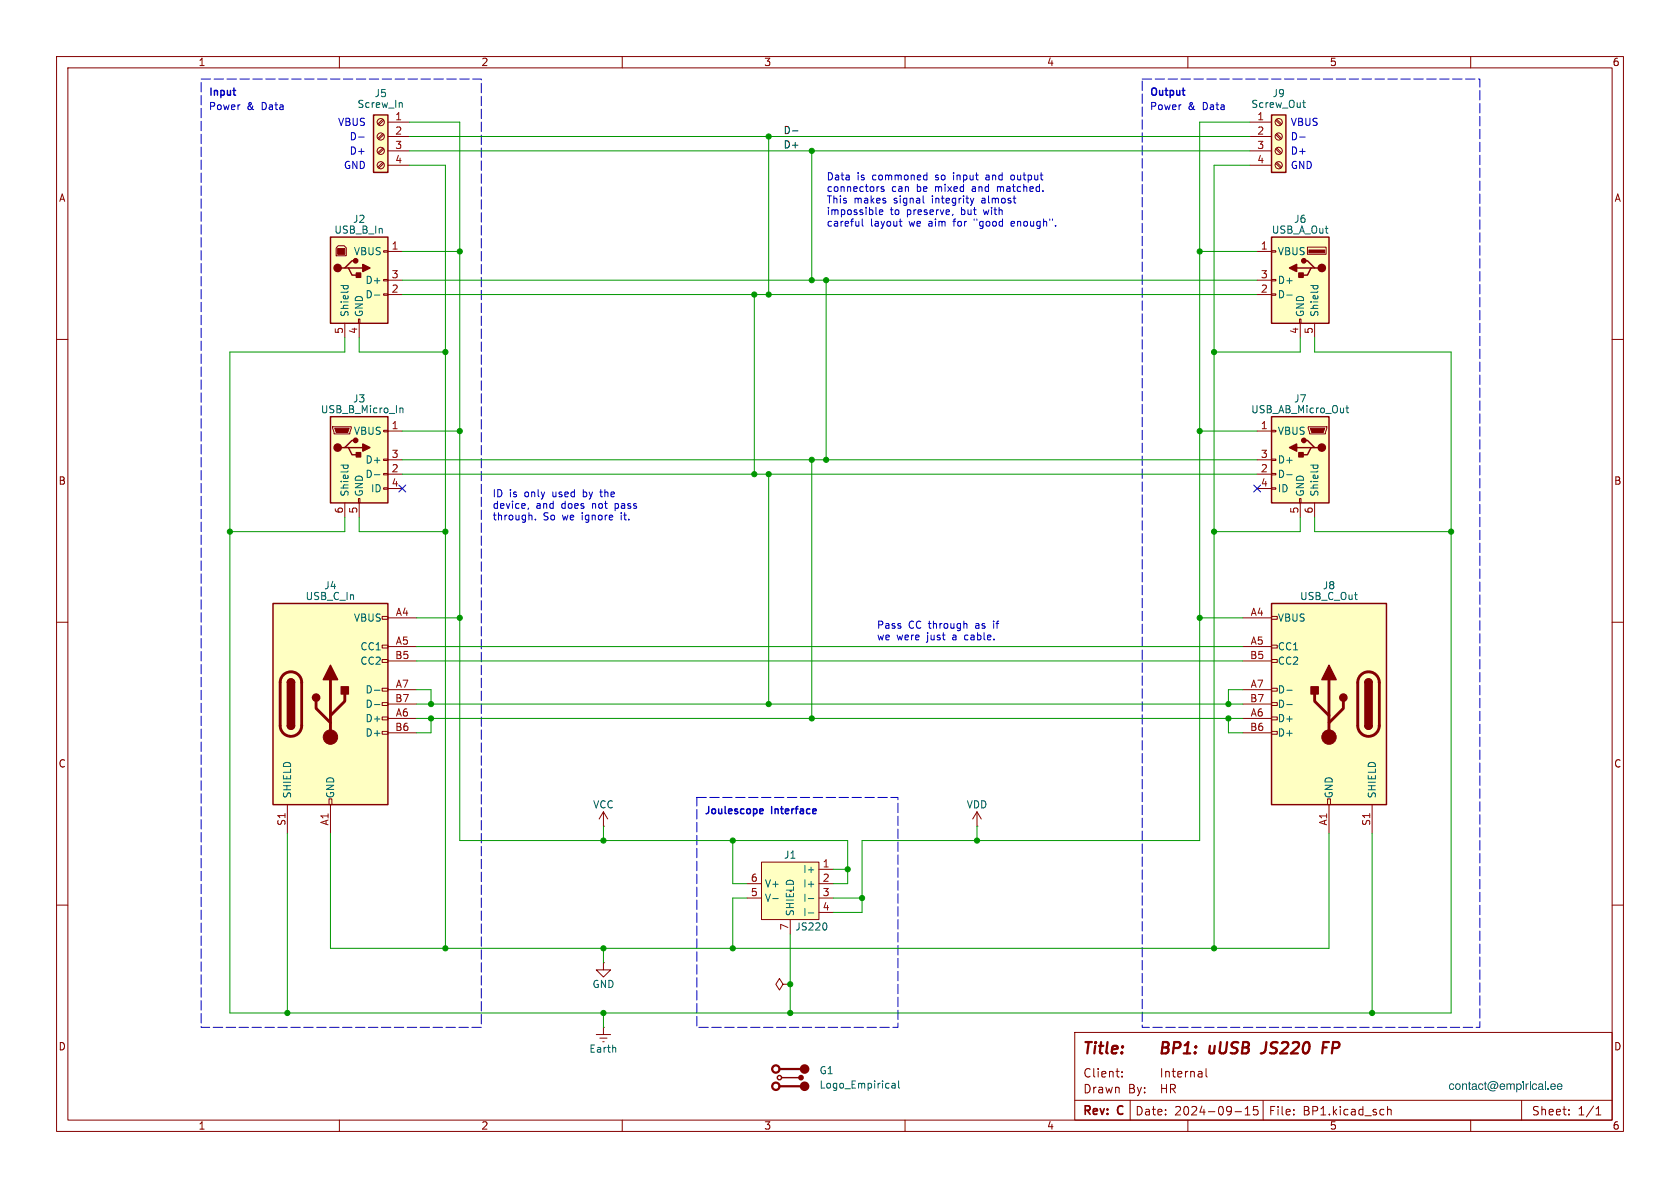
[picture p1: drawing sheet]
<svg xmlns="http://www.w3.org/2000/svg" width="297mm" height="210mm" viewBox="0 0 297 210" stroke-linecap="round" stroke-linejoin="round" font-family="sans-serif">
<g fill="none" stroke="#840000" stroke-width=".18">
<path d="M10 10h277v190h-277zM12 12h273v186h-273zM60 10v2M110 10v2M160 10v2M210 10v2M260 10v2M10 60h2M285 60h2M10 110h2M285 110h2M10 160h2"/>
<path d="M285 160h2M60 198v2M110 198v2M160 198v2M190 182.5h95v15.5h-95zM190 194.5h95M198.4 190.3v.1M198.4 189.5v.1M199.8 194.5v3.5M210 198v2M212.4 189.5l.1 .9M212.5 190.3l-.1 .1"/>
<path d="M212.5 189.8h-.1M213.2 188.9v1.3l.2 .2M218.3 196.5h1.2M220.1 197.1h.9M220.1 196l.5-.4v1.5M222.3 195.6h-.7v.7l.2-.1h.5l.1 .3-.1 .5-.2 .1-.5-.1M223.3 194.6v3.4M228.7 197v.1M228.7 196.2v.1M245.3 195.6v1.5M245.3 196.2l.2-.1 .4 .1v.9M260 198v2"/>
<path d="M269 194.5v3.5M277.4 197v.1M277.4 196.2v.1M282.2 197.1h.8M282.2 196l.4-.4v1.5"/>
</g>
<path d="M205.5 185.2h.7M205.6 184.2h.7a.49 .49 0 0 1 .3 .5 .49 .49 0 0 1-.4 .5l.2 .1a.58 .58 0 0 1-.3 .9h-.7zM215.8 184.2l-.2 1.6 .2 .3 .5 .1M225.6 184.2l.3 .1M225.6 185.4l.1 .2-.1 .4M227.6 185.1l-1.3 1.1h1.2M235.7 184.2l.9 .1a.58 .58 0 0 1-.3 1" fill="none" stroke="#840000" stroke-width=".4"/>
<path d="M48.3 106.7h20.3v35.5h-20.3z" fill="#ffffc2"/>
<g fill="none" stroke="#840000" stroke-width=".18">
<path d="M67.6 116.6h1v.5h-1zM67.6 114h1v.6h-1zM67.6 109h1v.5h-1zM68.6 109.2h5.1M68.6 114.3h5.1M68.6 116.8h5.1M67.6 129.3h1v.5h-1zM67.6 126.7h1v.6h-1zM67.6 124.2h1v.5h-1zM67.6 121.7h1v.5h-1zM68.6 127h5.1M68.6 121.9h5.1"/>
<path d="M68.6 129.5h5.1M68.6 124.5h5.1M50.8 142.2v5.1M58.2 141.2h.5v1h-.5zM58.4 142.2v5.1"/>
</g>
<path d="M48.3 106.7h20.3v35.5h-20.3zM50.8 128.3a.64 .64 0 0 0 .6 .6 .64 .64 0 0 0 .7-.6M50.8 120.7a.64 .64 0 0 1 .6-.7 .64 .64 0 0 1 .7 .7" fill="none" stroke="#840000" stroke-width=".25"/>
<path d="M50.1 119.3a1.9 1.9 0 0 1 2.1-.4 1.9 1.9 0 0 1 1.1 1.8v7.6a1.91 1.91 0 0 1-1.9 1.9 1.91 1.91 0 0 1-1.9-1.9v-7.8l.2-.6zM55.9 124v1.2l2.5 2.6M58.4 120.1v10.2M61 122.7v1.3l-2.6 2.5" fill="none" stroke="#840000" stroke-width=".51"/>
<g fill="#840000" stroke="#840000" stroke-width=".25">
<path d="M50.8 128.3h1.3a.64 .64 0 0 1-.7 .6 .64 .64 0 0 1-.6-.6z"/>
<path d="M50.8 120.7h1.3v7.6h-1.3z"/>
<path d="M51 120.2a.64 .64 0 0 1 .7-.1 .64 .64 0 0 1 .4 .6h-1.3z"/>
<path d="M58.4 117.6l1.3 2.5h-2.6z"/>
<path d="M60.3 121.4h1.3v1.3h-1.3z"/>
<circle cx="55.9" cy="123.3" r=".63"/>
</g>
<circle cx="58.4" cy="130.3" r="1.27" fill="#840000" stroke="#840000" stroke-width=".18"/>
<path d="M66.2 122h1M66.2 124.6h1" fill="none" stroke="#006464" stroke-width=".18"/>
<path d="M66 20.3h2.6v10.2h-2.6z" fill="#ffffc2"/>
<path d="M66 20.3h2.6v10.2h-2.6z" fill="none" stroke="#840000" stroke-width=".25"/>
<g fill="none" stroke="#840000" stroke-width=".18">
<path d="M67.7 28.7l-.9 .8M67.7 26.2l-.9 .8M67.7 23.6l-.9 .9M67.7 21.1l-.9 .8M67.8 28.9l-.8 .8M67.8 26.3l-.8 .9M67.8 23.8l-.8 .8M67.8 21.3l-.8 .8M68.6 21.6h3.8M68.6 24.1h3.8M68.6 26.7h3.8M68.6 29.2h3.8"/>
<circle cx="67.3" cy="29.2" r=".63"/>
<circle cx="67.3" cy="21.6" r=".63"/>
<circle cx="67.3" cy="26.7" r=".63"/>
<circle cx="67.3" cy="24.1" r=".63"/>
</g>
<path d="M70.9 18.1l.2 .2v.7" fill="none" stroke="#006464" stroke-width=".18"/>
<path d="M58.4 41.9h10.2v15.3h-10.2z" fill="#ffffc2"/>
<path d="M58.4 41.9h10.2v15.3h-10.2zM61 47.4h.6l.6 1.2h1.3M61.6 47.4h2.5M62.9 46.1h-.7l-1.2 1.3h-.7" fill="none" stroke="#840000" stroke-width=".25"/>
<g fill="#840000" stroke="#840000" stroke-width=".25">
<path d="M64.1 46.7l1.3 .7-1.3 .6z"/>
<path d="M63 48.3h.8v.7h-.8z"/>
<circle cx="59.7" cy="47.4" r=".63"/>
<circle cx="62.9" cy="46.1" r=".38"/>
</g>
<path d="M59.7 43.9h1.3v1.1h-1.3z" fill="#840000" stroke="#840000" stroke-width=".18"/>
<path d="M59.8 43.4h1l.4 .4v1.4h-1.8v-1.4zM61 57.2v2.5M63.4 56.4h.2v.8h-.2zM63.5 57.2v2.5M67.8 51.9h.8v.3h-.8zM67.8 49.4h.8v.3h-.8zM67.8 44.3h.8v.3h-.8zM68.6 44.5h2.5M68.6 52.1h2.5M68.6 49.5h2.5" fill="none" stroke="#840000" stroke-width=".18"/>
<path d="M60.3 50.5h1.2M60.8 50.5l-.1 .3M61.5 50.5v.3M66.2 52.2h1" fill="none" stroke="#006464" stroke-width=".18"/>
<path d="M224.8 20.3h2.5v10.2h-2.5z" fill="#ffffc2"/>
<g fill="none" stroke="#840000" stroke-width=".25">
<path d="M224.8 20.3h2.5v10.2h-2.5zM138.2 190.5h3"/>
<circle cx="137.8" cy="190.5" r=".38"/>
</g>
<g fill="none" stroke="#840000" stroke-width=".18">
<path d="M221 21.6h3.8M221 24.1h3.8M221 26.7h3.8M221 29.2h3.8M225.5 28.9l.9 .8M225.5 26.3l.9 .9M225.5 23.8l.9 .8M225.5 21.3l.9 .8M225.7 28.7l.9 .8M225.7 26.2l.9 .8M225.7 23.6l.9 .9M225.7 21.1l.9 .8"/>
<circle cx="226.1" cy="24.1" r=".63"/>
<circle cx="226.1" cy="21.6" r=".63"/>
<circle cx="226.1" cy="29.2" r=".63"/>
<circle cx="226.1" cy="26.7" r=".63"/>
</g>
<path d="M230.3 18.1h.5M230.5 17.7v1.1l.3 .2M157.7 191.6h.5l.1 .7M158.3 191.8l-.5 .1-.1 .1 .1 .3h.5M158.9 191.1v1.1l.1 .1" fill="none" stroke="#006464" stroke-width=".18"/>
<g fill="none" stroke="#840000" stroke-width=".4">
<path d="M137.8 192h3.8M137.8 189h3.8"/>
<circle cx="137.2" cy="189" r=".65"/>
<circle cx="137.2" cy="192" r=".65"/>
</g>
<circle cx="141.6" cy="190.5" r=".38" fill="#840000" stroke="#840000" stroke-width=".25"/>
<g fill="#840000" stroke="#840000" stroke-width=".4">
<circle cx="142.2" cy="192" r=".65"/>
<circle cx="142.2" cy="189" r=".65"/>
</g>
<path d="M134.6 152.4h10.2v10.2h-10.2z" fill="#ffffc2"/>
<g fill="none" stroke="#840000" stroke-width=".18">
<path d="M106.7 146.1h.1M106.7 143.5l-.8 1.3M106.7 143.5v2.6M106.7 143.5l.7 1.3M132.1 156.2h2.5M132.1 158.8h2.5M134.6 152.4h10.2v10.2h-10.2zM144.8 153.7h2.5M144.8 156.2h2.5M144.8 158.8h2.5M172.7 146.1h.1M172.7 143.5l-.7 1.3"/>
<path d="M172.7 143.5v2.6M172.7 143.5l.8 1.3M139.7 162.6v2.5M144.8 161.3h2.5"/>
</g>
<path d="M136.6 158.8h1M142.3 158.1v1.2M142.9 158.8h1M142.3 160.6v1.3M142.9 161.4h1M146 163.3l.2 .3-.2 .7" fill="none" stroke="#006464" stroke-width=".18"/>
<path d="M224.8 106.7h20.3v35.5h-20.3z" fill="#ffffc2"/>
<g fill="none" stroke="#840000" stroke-width=".18">
<path d="M219.7 109.2h5.1M219.7 114.3h5.1M219.7 116.8h5.1M224.8 116.6h1v.5h-1zM224.8 114h1v.6h-1zM224.8 109h1v.5h-1zM219.7 127h5.1M219.7 121.9h5.1M219.7 129.5h5.1M219.7 124.5h5.1M224.8 129.3h1v.5h-1zM224.8 126.7h1v.6h-1z"/>
<path d="M224.8 124.2h1v.5h-1zM224.8 121.7h1v.5h-1zM234.7 141.2h.5v1h-.5zM234.9 142.2v5.1M242.6 142.2v5.1M138.4 174l-.6-1-.6 1 .6 1 .6-1h1.3M139.7 174h.1"/>
</g>
<path d="M224.8 106.7h20.3v35.5h-20.3zM241.3 128.3a.64 .64 0 0 0 .6 .6 .64 .64 0 0 0 .7-.6M241.3 120.7a.64 .64 0 0 1 .6-.7 .64 .64 0 0 1 .7 .7" fill="none" stroke="#840000" stroke-width=".25"/>
<path d="M240.6 119.3a1.9 1.9 0 0 1 2.1-.4 1.9 1.9 0 0 1 1.1 1.8v7.6a1.91 1.91 0 0 1-1.9 1.9 1.91 1.91 0 0 1-1.9-1.9v-7.8l.2-.6zM232.4 122.7v1.3l2.5 2.5M234.9 120.1v10.2M237.5 124v1.2l-2.6 2.6" fill="none" stroke="#840000" stroke-width=".51"/>
<g fill="#840000" stroke="#840000" stroke-width=".25">
<path d="M241.3 128.3h1.3a.64 .64 0 0 1-.7 .6 .64 .64 0 0 1-.6-.6z"/>
<path d="M241.3 120.7h1.3v7.6h-1.3z"/>
<path d="M241.5 120.2a.64 .64 0 0 1 .7-.1 .64 .64 0 0 1 .4 .6h-1.3z"/>
<path d="M234.9 117.6l1.3 2.5h-2.5z"/>
<path d="M231.8 121.4h1.2v1.3h-1.2z"/>
<circle cx="237.5" cy="123.3" r=".63"/>
</g>
<circle cx="234.9" cy="130.3" r="1.27" fill="#840000" stroke="#840000" stroke-width=".18"/>
<path d="M227.5 122h.9M227.5 124.6h.9" fill="none" stroke="#006464" stroke-width=".18"/>
<path d="M58.4 73.7h10.2v15.2h-10.2z" fill="#ffffc2"/>
<path d="M58.4 73.7h10.2v15.2h-10.2zM61 79.1h.6l.6 1.3h1.3M61.6 79.1h2.5M62.9 77.9h-.7l-1.2 1.2h-.7" fill="none" stroke="#840000" stroke-width=".25"/>
<g fill="#840000" stroke="#840000" stroke-width=".25">
<path d="M64.1 78.5l1.3 .6-1.3 .7z"/>
<path d="M63 80h.8v.8h-.8z"/>
<circle cx="59.7" cy="79.1" r=".63"/>
<circle cx="62.9" cy="77.9" r=".38"/>
</g>
<g fill="none" stroke="#840000" stroke-width=".18">
<path d="M58.8 75.4h3.3v.3l-.3 1h-2.7zM67.8 76.1h.8v.2h-.8zM68.6 76.2h2.5M61 88.9v2.5M63.4 88.1h.2v.8h-.2zM63.5 88.9v2.5M67.8 86.2h.8v.3h-.8zM67.8 83.7h.8v.2h-.8zM67.8 81.2h.8v.2h-.8zM68.6 83.8h2.5M68.6 81.3h2.5M68.6 86.4h2.5"/>
<path d="M106.7 170.2v1.3h1.2l-1.2 1.2-1.3-1.2h1.3M106.7 170.2h.1M105.4 182.9h2.5M106 183.5h1.3M106.6 184.2h.2M106.7 181.6h.1M106.7 181.6v1.3"/>
</g>
<path d="M59.2 75.7h2.5l-.2 .8h-2.1z" fill="#840000" stroke="#840000" stroke-width=".18"/>
<path d="M70.7 72.1v.9M70.7 72.2l.2-.1 .3 .1v.8M60.3 82.2h1.2M60.8 82.2l-.1 .4M61.5 82.2v.4M66.2 83.9h1M108.8 185.2l.1 .8" fill="none" stroke="#006464" stroke-width=".18"/>
<path d="M224.8 41.9h10.1v15.3h-10.1z" fill="#ffffc2"/>
<path d="M224.8 41.9h10.1v15.3h-10.1zM229.2 47.4h2.6M230.5 46.1h.6l1.3 1.3h.6M232.4 47.4h-.6l-.7 1.2h-1.2" fill="none" stroke="#840000" stroke-width=".25"/>
<g fill="#840000" stroke="#840000" stroke-width=".25">
<path d="M228 47.4l1.2-.7v1.3z"/>
<path d="M229.6 48.3h.8v.7h-.8z"/>
<circle cx="233.7" cy="47.4" r=".63"/>
<circle cx="230.5" cy="46.1" r=".38"/>
</g>
<path d="M231.4 44.2h2.8v.5h-2.8z" fill="#840000" stroke="#840000" stroke-width=".18"/>
<path d="M222.2 44.5h2.6M222.2 52.1h2.6M222.2 49.5h2.6M224.8 51.9h.8v.3h-.8zM224.8 49.4h.8v.3h-.8zM224.8 44.3h.8v.3h-.8zM229.7 56.4h.3v.8h-.3zM229.9 57.2v2.5M231.1 43.7h3.3v1.3h-3.3zM232.4 57.2v2.5" fill="none" stroke="#840000" stroke-width=".18"/>
<path d="M227.5 52.2h.9M231.7 50.5h1.3M232.2 50.5l-.1 .3M232.9 50.5l.1 .3" fill="none" stroke="#006464" stroke-width=".18"/>
<path d="M224.8 73.7h10.1v15.2h-10.1z" fill="#ffffc2"/>
<path d="M224.8 73.7h10.1v15.2h-10.1zM229.2 79.1h2.6M230.5 77.9h.6l1.3 1.2h.6M232.4 79.1h-.6l-.7 1.3h-1.2" fill="none" stroke="#840000" stroke-width=".25"/>
<g fill="#840000" stroke="#840000" stroke-width=".25">
<path d="M228 79.1l1.2-.6v1.3z"/>
<path d="M229.6 80h.8v.8h-.8z"/>
<circle cx="233.7" cy="79.1" r=".63"/>
<circle cx="230.5" cy="77.9" r=".38"/>
</g>
<path d="M222.2 76.2h2.6M224.8 76.1h.8v.2h-.8zM231.3 75.4h3.3v.3l-.3 1h-2.8zM222.2 83.8h2.6M222.2 81.3h2.6M222.2 86.4h2.6M224.8 86.2h.8v.3h-.8zM224.8 83.7h.8v.2h-.8zM224.8 81.2h.8v.2h-.8zM229.7 88.1h.3v.8h-.3zM229.9 88.9v2.5M232.4 88.9v2.5" fill="none" stroke="#840000" stroke-width=".18"/>
<path d="M231.6 75.7h2.6l-.3 .8h-2z" fill="#840000" stroke="#840000" stroke-width=".18"/>
<path d="M237.9 72.1h.5M238.1 71.7v1.1l.3 .2M227.5 83.9h.9M231.7 82.2h1.3M232.2 82.2l-.1 .4M232.9 82.2l.1 .4" fill="none" stroke="#006464" stroke-width=".18"/>
<path d="M140.1 23.1h1" fill="none" stroke="#0f0f0f" stroke-width=".18"/>
<g fill="none" stroke="#0000c2" stroke-width=".18">
<path d="M63.4 24.2h1M152.4 38.7v1.1l.2 .2M154.9 37.9h.1M155.4 33l-.2 .1M155.5 37.5l.6-.1-.1-.3h-.4l-.1 .2v.6h.5M156.2 33.1l-.3-.1-.1 .2v.2l.4 .1v.3h-.4M159 39.1h.5M159.2 39.8l.3 .2M163.2 35.7l.2 .2M163.5 31h.4M163.9 30.5v1.3M163.9 31.7l-.4 .1"/>
<path d="M168.5 37.9l-.2 .2M171.5 35l.4 .9M171.9 35.9l-.2 .3M172.2 35l-.3 .9M172.2 38.7v.3M174.5 31h-.2M174.5 31.3l-.2 .2 .2 .3M176.3 33v.8M176.5 33l-.2 .1M179.1 31h-.3l-.1 .2v.5l.4 .1M179.2 39.1h-.3l-.2 .2 .1 .6 .4 .1M179.4 39.4l-.7 .2"/>
<path d="M229.8 24.2h.9M93.4 89.8l-.1 .2M93.9 91.1l.1 .1v.7M94.7 91.8v.1M106 87h.5M106.2 86.6l.1 1.2M170.8 110.2l.1 .2v.7"/>
</g>
<path d="M134.7 143l.2 .3-.6 .1M134.8 143.8h-.1" fill="none" stroke="#0000c2" stroke-width=".25"/>
<path d="M35.6 14h49.5v167.6h-49.5zM201.9 14h59.7v167.6h-59.7zM123.2 141h35.5v40.6h-35.5z" fill="none" stroke="#0000c2" stroke-width=".18" stroke-dasharray="1.7 .6"/>
<g fill="none" stroke="#009600" stroke-width=".18">
<path d="M72.4 21.6h8.9v127h68.6v7.6h-2.6M72.4 24.1h148.6M72.4 26.7h148.6M72.4 29.2h6.3v138.4M135.9 24.1v28M143.5 26.7v22.8M221 21.6h-8.9v127h-59.7v12.7h-5.1M221 29.2h-6.4v138.4M61 59.7v2.5h-20.4v116.9h215.9v-116.9h-24.1v-2.5M63.5 59.7v2.5h15.2M71.1 52.1h151.1M71.1 49.5h151.1"/>
<path d="M71.1 44.5h10.2M133.3 52.1v31.7M146 49.5v31.8M212.1 44.5h10.1M229.9 59.7v2.5h-15.3M71.1 76.2h10.2M212.1 76.2h10.1M61 91.4v2.6h-20.4M63.5 91.4v2.6h15.2M71.1 81.3h151.1M71.1 83.8h151.1M135.9 83.8v40.7"/>
<path d="M143.5 81.3v45.7M229.9 91.4v2.6h-15.3M232.4 91.4v2.6h24.1M73.7 109.2h7.6M73.7 114.3h146M73.7 116.8h146M212.1 109.2h7.6M73.7 127h146M73.7 121.9h2.5v2.6M73.7 124.5h146M76.2 127v2.5h-2.5M217.2 127v2.5h2.5"/>
<path d="M219.7 121.9h-2.5v2.6M50.8 147.3v31.8M58.4 147.3v20.3h176.5v-20.3M106.7 146.1v2.5M129.5 148.6v7.6h2.6M132.1 158.8h-2.6v8.8M147.3 158.8h5.1M147.3 153.7h2.6M172.7 146.1v2.5M242.6 147.3v31.8M106.7 167.6v2.6M106.7 179.1v2.5"/>
<path d="M139.7 165.1v14"/>
</g>
<path d="M70.5 85.8l1.2 1.2M71.7 85.8l-1.2 1.2M221.6 85.8l1.3 1.2M222.9 85.8l-1.3 1.2" fill="none" stroke="#000084" stroke-width=".18"/>
<g fill="#009600" stroke="#009600" stroke-width=".18">
<circle cx="78.7" cy="167.6" r=".46"/>
<circle cx="106.7" cy="179.1" r=".46"/>
<circle cx="106.7" cy="148.6" r=".46"/>
<circle cx="129.5" cy="148.6" r=".46"/>
<circle cx="129.5" cy="167.6" r=".46"/>
<circle cx="106.7" cy="167.6" r=".46"/>
<circle cx="135.9" cy="124.5" r=".46"/>
<circle cx="133.3" cy="83.8" r=".46"/>
<circle cx="143.5" cy="81.3" r=".46"/>
<circle cx="135.9" cy="83.8" r=".46"/>
<circle cx="217.2" cy="127" r=".46"/>
<circle cx="217.2" cy="124.5" r=".46"/>
<circle cx="212.1" cy="109.2" r=".46"/>
<circle cx="214.6" cy="62.2" r=".46"/>
<circle cx="212.1" cy="44.5" r=".46"/>
<circle cx="146" cy="81.3" r=".46"/>
<circle cx="212.1" cy="76.2" r=".46"/>
<circle cx="40.6" cy="94" r=".46"/>
<circle cx="81.3" cy="76.2" r=".46"/>
<circle cx="81.3" cy="44.5" r=".46"/>
<circle cx="256.5" cy="94" r=".46"/>
<circle cx="242.6" cy="179.1" r=".46"/>
<circle cx="214.6" cy="167.6" r=".46"/>
<circle cx="214.6" cy="94" r=".46"/>
<circle cx="143.5" cy="127" r=".46"/>
<circle cx="149.9" cy="153.7" r=".46"/>
<circle cx="172.7" cy="148.6" r=".46"/>
<circle cx="152.4" cy="158.8" r=".46"/>
<circle cx="139.7" cy="174" r=".46"/>
<circle cx="139.7" cy="179.1" r=".46"/>
<circle cx="81.3" cy="109.2" r=".46"/>
<circle cx="78.7" cy="94" r=".46"/>
<circle cx="50.8" cy="179.1" r=".46"/>
<circle cx="76.2" cy="127" r=".46"/>
<circle cx="76.2" cy="124.5" r=".46"/>
<circle cx="146" cy="49.5" r=".46"/>
<circle cx="135.9" cy="52.1" r=".46"/>
<circle cx="133.3" cy="52.1" r=".46"/>
<circle cx="78.7" cy="62.2" r=".46"/>
<circle cx="143.5" cy="26.7" r=".46"/>
<circle cx="135.9" cy="24.1" r=".46"/>
<circle cx="143.5" cy="49.5" r=".46"/>
</g>
<g font-size="2.8" fill="#840000">
<text x="191.2" y="186.9">Title:</text>
<text x="207.8" y="186.9">BP1:</text>
<text x="217" y="186.9">uUSB</text>
<text x="227.1" y="186.9">JS220</text>
</g>
<g font-size="2.1" fill="#840000">
<text x="191.4" y="190.7">Client:</text>
<text x="204.9" y="190.7">Internal</text>
<text x="191.3" y="197.5">Rev:</text>
<text x="191.4" y="193.5">Drawn</text>
<text x="197.7" y="197.5">C</text>
<text x="199.4" y="193.5">By:</text>
<text x="200.6" y="197.4">Date:</text>
<text x="205.4" y="193.5">HR</text>
<text x="207.6" y="197.4">2024-09-15</text>
<text x="224.2" y="197.4">File:</text>
<text x="230.3" y="197.4">BP1.kicad_sch</text>
<text x="270.7" y="197.4">Sheet:</text>
<text x="278.9" y="197.4">1/1</text>
</g>
<text font-size="2.1" fill="#281c2d" x="256.1" y="193.1">contact@empirical.ee</text>
<g font-size="1.8" fill="#840000">
<text x="35" y="11.9">1</text>
<text x="85" y="11.9">2</text>
<text x="135" y="11.9">3</text>
<text x="185" y="11.9">4</text>
<text x="235" y="11.9">5</text>
<text x="285" y="11.9">6</text>
<text x="10.3" y="35.9">A</text>
<text x="285.3" y="35.9">A</text>
<text x="10.3" y="85.9">B</text>
<text x="285.3" y="85.9">B</text>
<text x="10.3" y="135.9">C</text>
<text x="285.3" y="135.9">C</text>
<text x="10.3" y="185.9">D</text>
<text x="285.3" y="185.9">D</text>
<text x="35" y="199.9">1</text>
<text x="85" y="199.9">2</text>
<text x="135" y="199.9">3</text>
<text x="185" y="199.9">4</text>
<text x="235" y="199.9">5</text>
<text x="285" y="199.9">6</text>
</g>
<g font-size="1.8" fill="#0000c2">
<text x="36.8" y="17.3">Input</text>
<text x="203.2" y="17.3">Output</text>
<text x="36.8" y="19.7">Power</text>
<text x="43.6" y="19.7">&amp;</text>
<text x="46.4" y="19.7">Data</text>
<text x="59.7" y="22.5">VBUS</text>
<text x="203.2" y="19.7">Power</text>
<text x="210" y="19.7">&amp;</text>
<text x="212.7" y="19.7">Data</text>
<text x="228.1" y="22.5">VBUS</text>
<text x="61.7" y="27.5">D+</text>
<text x="61.7" y="25">D-</text>
<text x="228.1" y="25">D-</text>
<text x="228.1" y="27.5">D+</text>
<text x="60.7" y="30.1">GND</text>
<text x="146" y="32.1">Data</text>
<text x="146" y="34.1">connectors</text>
<text x="151.5" y="32.1">is</text>
<text x="154.3" y="32.1">commoned</text>
<text x="157.6" y="34.1">can</text>
<text x="162.2" y="34.1">be</text>
<text x="165.6" y="34.1">mixed</text>
<text x="165.6" y="32.1">so</text>
<text x="169" y="32.1">input</text>
<text x="172.3" y="34.1">and</text>
<text x="174.9" y="32.1">and</text>
<text x="176.9" y="34.1">matched.</text>
<text x="179.6" y="32.1">output</text>
<text x="228.1" y="30.1">GND</text>
<text x="146" y="36.2">This</text>
<text x="146" y="38.2">impossible</text>
<text x="146" y="40.3">careful</text>
<text x="151" y="36.2">makes</text>
<text x="153.9" y="40.3">layout</text>
<text x="157.4" y="38.2">to</text>
<text x="158.1" y="36.2">signal</text>
<text x="160.4" y="38.2">preserve,</text>
<text x="160.8" y="40.3">we</text>
<text x="164.4" y="40.3">aim</text>
<text x="165" y="36.2">integrity</text>
<text x="169.1" y="40.3">for</text>
<text x="170.2" y="38.2">but</text>
<text x="172.9" y="40.3">&quot;good</text>
<text x="174" y="36.2">almost</text>
<text x="174.4" y="38.2">with</text>
<text x="179.6" y="40.3">enough&quot;.</text>
<text x="87" y="88.1">ID</text>
<text x="90" y="88.1">is</text>
<text x="92.8" y="88.1">only</text>
<text x="97.9" y="88.1">used</text>
<text x="103.5" y="88.1">by</text>
<text x="106.8" y="88.1">the</text>
<text x="87" y="90.1">device,</text>
<text x="87" y="92.2">through.</text>
<text x="94.8" y="90.1">and</text>
<text x="96" y="92.2">So</text>
<text x="99.4" y="90.1">does</text>
<text x="99.6" y="92.2">we</text>
<text x="103.1" y="92.2">ignore</text>
<text x="105" y="90.1">not</text>
<text x="109.2" y="90.1">pass</text>
<text x="110.2" y="92.2">it.</text>
<text x="154.9" y="111.4">Pass</text>
<text x="154.9" y="113.4">we</text>
<text x="158.5" y="113.4">were</text>
<text x="160.6" y="111.4">CC through</text>
<text x="164" y="113.4">just</text>
<text x="168.7" y="113.4">a</text>
<text x="171" y="113.4">cable.</text>
<text x="172.7" y="111.4">as</text>
<text x="176.1" y="111.4">if</text>
<text x="124.5" y="144.3">Joulescope</text>
<text x="136.5" y="144.3">Interface</text>
</g>
<g font-size="1.8" fill="#006464">
<text x="66.1" y="17.4">J5</text>
<text x="224.9" y="17.4">J9</text>
<text x="63.1" y="19.3">Screw_In</text>
<text x="221.1" y="19.3">Screw_Out</text>
<text x="59" y="41.5">USB_B_In</text>
<text x="62.3" y="39.6">J2</text>
<text x="224.7" y="41.5">USB_A_Out</text>
<text x="228.7" y="39.6">J6</text>
<text x="62.5" y="45.3">VBUS</text>
<text x="225.8" y="45.3">VBUS</text>
<text x="64.5" y="52.9">D-</text>
<text x="64.5" y="50.4">D+</text>
<text x="225.8" y="52.9">D-</text>
<text x="225.8" y="50.4">D+</text>
<text x="61.8" y="56.1" transform="rotate(-90 61.8 56.1)">Shield</text>
<text x="64.4" y="56.1" transform="rotate(-90 64.4 56.1)">GND</text>
<text x="230.7" y="56.1" transform="rotate(-90 230.7 56.1)">GND</text>
<text x="233.3" y="56.1" transform="rotate(-90 233.3 56.1)">Shield</text>
<text x="62.3" y="71.3">J3</text>
<text x="228.7" y="71.3">J7</text>
<text x="56.6" y="73.3">USB_B_Micro_In</text>
<text x="62.5" y="77.1">VBUS</text>
<text x="221.1" y="73.3">USB_AB_Micro_Out</text>
<text x="225.8" y="77.1">VBUS</text>
<text x="64.5" y="82.1">D+</text>
<text x="225.8" y="82.1">D+</text>
<text x="61.8" y="87.9" transform="rotate(-90 61.8 87.9)">Shield</text>
<text x="64.4" y="87.9" transform="rotate(-90 64.4 87.9)">GND</text>
<text x="64.5" y="84.7">D-</text>
<text x="65.5" y="87.2">ID</text>
<text x="225.8" y="84.7">D-</text>
<text x="225.8" y="87.2">ID</text>
<text x="230.7" y="87.9" transform="rotate(-90 230.7 87.9)">GND</text>
<text x="233.3" y="87.9" transform="rotate(-90 233.3 87.9)">Shield</text>
<text x="53.9" y="106.3">USB_C_In</text>
<text x="57.2" y="104.4">J4</text>
<text x="229.7" y="106.3">USB_C_Out</text>
<text x="233.8" y="104.4">J8</text>
<text x="62.5" y="110.1">VBUS</text>
<text x="225.8" y="110.1">VBUS</text>
<text x="63.6" y="115.2">CC1</text>
<text x="63.6" y="117.7">CC2</text>
<text x="225.8" y="115.2">CC1</text>
<text x="225.8" y="117.7">CC2</text>
<text x="64.5" y="122.8">D-</text>
<text x="64.5" y="125.3">D-</text>
<text x="225.8" y="122.8">D-</text>
<text x="225.8" y="125.3">D-</text>
<text x="64.5" y="127.9">D+</text>
<text x="64.5" y="130.4">D+</text>
<text x="225.8" y="127.9">D+</text>
<text x="225.8" y="130.4">D+</text>
<text x="51.7" y="141.2" transform="rotate(-90 51.7 141.2)">SHIELD</text>
<text x="59.3" y="141.2" transform="rotate(-90 59.3 141.2)">GND</text>
<text x="104.8" y="143.1">VCC</text>
<text x="170.8" y="143.1">VDD</text>
<text x="235.8" y="141.2" transform="rotate(-90 235.8 141.2)">GND</text>
<text x="243.4" y="141.2" transform="rotate(-90 243.4 141.2)">SHIELD</text>
<text x="138.5" y="152">J1</text>
<text x="141.9" y="154.5">I+</text>
<text x="135.1" y="159.6">V-</text>
<text x="135.1" y="157.1">V+</text>
<text x="141.9" y="157.1">I+</text>
<text x="140.5" y="164.7">JS220</text>
<text x="140.6" y="162.1" transform="rotate(-90 140.6 162.1)">SHIELD</text>
<text x="104.6" y="174.9">GND</text>
<text x="104.1" y="186.3">Earth</text>
<text x="144.8" y="190.1">G1</text>
<text x="144.8" y="192.6">Logo_Empirical</text>
</g>
<g font-size="1.8" fill="#a90000">
<text x="69.8" y="21.3">1</text>
<text x="69.8" y="23.9">2</text>
<text x="222.2" y="21.3">1</text>
<text x="222.2" y="23.9">2</text>
<text x="69.8" y="26.4">3</text>
<text x="69.8" y="29">4</text>
<text x="222.2" y="26.4">3</text>
<text x="222.2" y="29">4</text>
<text x="69.1" y="44.2">1</text>
<text x="222.8" y="44.2">1</text>
<text x="69.1" y="51.8">2</text>
<text x="69.1" y="49.3">3</text>
<text x="222.8" y="51.8">2</text>
<text x="222.8" y="49.3">3</text>
<text x="60.7" y="59.1" transform="rotate(-90 60.7 59.1)">5</text>
<text x="63.2" y="59.1" transform="rotate(-90 63.2 59.1)">4</text>
<text x="229.6" y="59.1" transform="rotate(-90 229.6 59.1)">4</text>
<text x="232.2" y="59.1" transform="rotate(-90 232.2 59.1)">5</text>
<text x="69.1" y="75.9">1</text>
<text x="222.8" y="75.9">1</text>
<text x="69.1" y="83.6">2</text>
<text x="69.1" y="81">3</text>
<text x="222.8" y="83.6">2</text>
<text x="222.8" y="81">3</text>
<text x="69.1" y="86.1">4</text>
<text x="222.8" y="86.1">4</text>
<text x="60.7" y="90.9" transform="rotate(-90 60.7 90.9)">6</text>
<text x="63.2" y="90.9" transform="rotate(-90 63.2 90.9)">5</text>
<text x="229.6" y="90.9" transform="rotate(-90 229.6 90.9)">5</text>
<text x="232.2" y="90.9" transform="rotate(-90 232.2 90.9)">6</text>
<text x="69.9" y="109">A4</text>
<text x="221" y="109">A4</text>
<text x="69.8" y="116.6">B5</text>
<text x="69.9" y="114">A5</text>
<text x="220.9" y="116.6">B5</text>
<text x="221" y="114">A5</text>
<text x="69.8" y="124.2">B7</text>
<text x="69.9" y="121.7">A7</text>
<text x="220.9" y="124.2">B7</text>
<text x="221" y="121.7">A7</text>
<text x="69.8" y="129.3">B6</text>
<text x="69.9" y="126.7">A6</text>
<text x="220.9" y="129.3">B6</text>
<text x="221" y="126.7">A6</text>
<text x="50.5" y="146.1" transform="rotate(-90 50.5 146.1)">S1</text>
<text x="58.2" y="146" transform="rotate(-90 58.2 146)">A1</text>
<text x="234.7" y="146" transform="rotate(-90 234.7 146)">A1</text>
<text x="242.3" y="146.1" transform="rotate(-90 242.3 146.1)">S1</text>
<text x="132.6" y="156">6</text>
<text x="145.3" y="153.4">1</text>
<text x="145.3" y="156">2</text>
<text x="132.6" y="158.5">5</text>
<text x="145.3" y="158.5">3</text>
<text x="145.3" y="161">4</text>
<text x="139.4" y="164.5" transform="rotate(-90 139.4 164.5)">7</text>
</g>
<g font-size="1.8" fill="#0f0f0f">
<text x="138.4" y="23.8">D-</text>
<text x="138.4" y="26.3">D+</text>
</g>
</svg>
